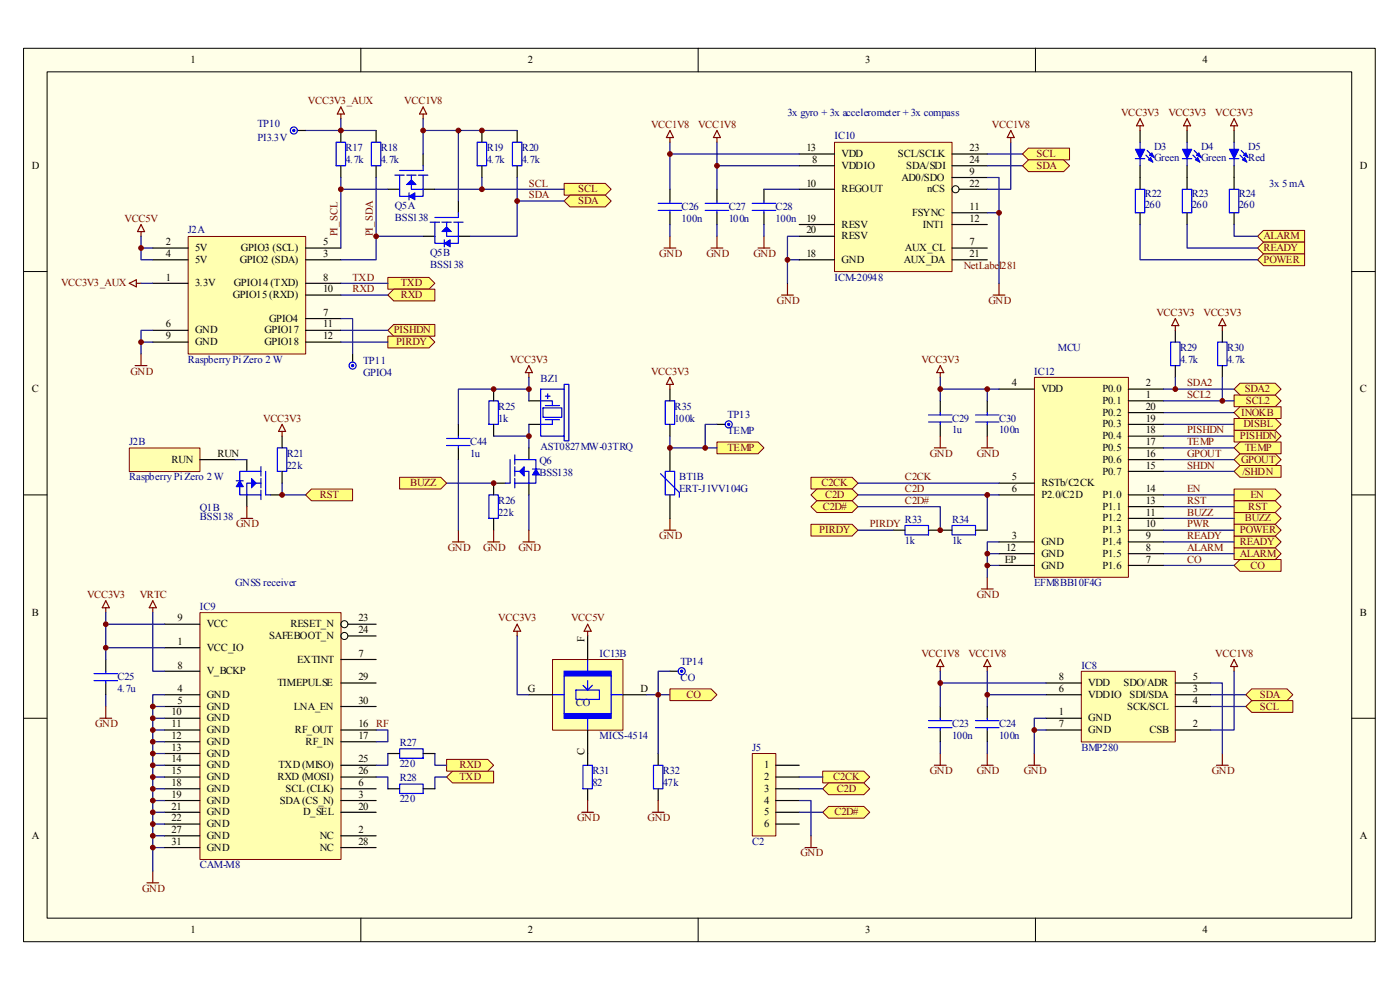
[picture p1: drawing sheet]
<svg xmlns="http://www.w3.org/2000/svg" width="297mm" height="210mm" viewBox="0 0 297 210" stroke-linecap="round" stroke-linejoin="round" font-family="sans-serif">
<path d="M5 10.2h286.8v189.6h-286.8z" fill="#ffffe8"/>
<g fill="none" stroke="#000" stroke-width=".21">
<path d="M5 10.2h286.8v189.6h-286.8zM10 15.2h276.8v179.6h-276.8zM76.5 10.2v5M148.1 10.2v5M219.7 10.2v5M5 57.6h5M286.7 57.6h5M5 105h5M286.7 105h5M5 152.4h5M286.7 152.4h5M76.5 194.8v4.9"/>
<path d="M148.1 194.8v4.9M219.7 194.8v4.9"/>
</g>
<g fill="#ffff80" stroke="#800000" stroke-width=".21">
<path d="M261.8 103.7h8.7l1.3 1.3-1.3 1.2h-8.7z" fill-rule="evenodd"/>
<path d="M261.8 100l1.3-1.2h8.7v2.4h-8.7z" fill-rule="evenodd"/>
<path d="M119.7 38.9h8.7l1.3 1.3-1.3 1.2h-8.7z" fill-rule="evenodd"/>
<path d="M119.7 42.6l1.2-1.2h7.5l1.3 1.2-1.3 1.3h-7.5z" fill-rule="evenodd"/>
<path d="M261.8 97.5l1.3-1.2h7.4l1.3 1.2-1.3 1.3h-7.4z" fill-rule="evenodd"/>
</g>
<path d="M40 50.2h24.9v24.9h-24.9z" fill="#ffffb0"/>
<path d="M39.9 50.2h25v24.9h-25z" fill="none" stroke="#800000" stroke-width=".21"/>
<path d="M32.4 52.6h7.5M32.4 55.1h7.5M64.8 52.6h7.5M64.8 55.1h7.5M32.4 60.1h7.5M32.4 70.1h7.5M32.4 72.6h7.5M64.8 60.1h7.5M64.8 70.1h7.5M64.8 72.6h7.5M64.8 62.6h7.5M64.8 67.6h7.5" fill="none" stroke="#000" stroke-width=".25"/>
<path d="M27.5 95.1h14.9v4.9h-14.9z" fill="#ffffb0"/>
<path d="M27.4 95h15v5h-15z" fill="none" stroke="#800000" stroke-width=".21"/>
<g fill="none" stroke="#000" stroke-width=".25">
<path d="M72.3 27.7v2.5M72.3 35.2v2.5M79.8 27.7v2.5M79.8 35.2v2.5M89.8 32.7v2.5M102.2 27.7v2.5M102.2 35.2v2.5M109.7 27.7v2.5M109.7 35.2v2.5M82.3 40.2h2.5M89.8 40.2h2.5M89.8 50.1h2.5"/>
<path d="M97.2 42.6v2.5M97.2 50.1h2.5M42.4 97.5h7.5M52.4 97.5v2.5M59.8 92.5v2.5M59.8 100v2.5M52.4 105v2.5M57.3 105h2.5"/>
</g>
<path d="M72.3 22.7l.8 1.5h-1.5zM72.3 24.2v1M89.8 22.7l.7 1.5h-1.5zM89.8 24.2v1M29.9 49.1v1M29.9 47.6l.8 1.5h-1.5zM27.4 60.1l1.5-.7v1.4zM28.7 77.6h2.5M28.9 60.1h1M29.9 75.1v2.5M51.1 110h2.5M52.4 107.5v2.5" fill="none" stroke="#800000" stroke-width=".25"/>
<g fill="none" stroke="#000080" stroke-width=".25">
<path d="M72.3 25.2v2.5h7.5M72.3 37.7v14.9M79.8 37.7v17.4h-7.5M89.8 25.2v7.5M89.8 27.7h19.9M97.2 27.7v14.9M102.2 37.7v2.5M109.7 37.7v4.9M29.9 50.1v5h2.5M29.9 52.6h2.5M72.3 40.2h10M79.8 50.1h10"/>
<path d="M92.3 40.2h27.4M119.7 42.6h-10v7.5h-10M29.9 72.6h2.5M29.9 60.1h2.5M32.4 70.1h-2.5v5M49.9 97.5h2.5"/>
</g>
<g fill="none" stroke="#00f" stroke-width=".25">
<path d="M71.3 30.2h2v5h-2zM78.8 30.2h2v5h-2zM83.8 37.2h2M84.8 37.2v4.4h5v-1.4M86.3 37.2h2M87.3 37.2v3h2.5M88.8 37.2h2M89.8 35.2v1h-5M89.8 37.2v3M101.2 30.2h2v5h-2zM108.7 30.2h2v5h-2zM86.8 40.9v1.5"/>
<path d="M91.3 47.1h2M92.3 47.1v4.5h4.9v-1.5M93.8 47.1h1.9M94.3 50.9v1.5M94.7 47.1v3h2.5M96.2 47.1h2M97.2 45.1v1h-4.9M97.2 47.1v3M55.4 100h-4.5v5h1.5M55.4 99v2M56.4 100v5h.9M58.8 95h2v5h-2z"/>
<path d="M50.1 102h1.5M52.4 105h3M55.4 102.5h-3v2.5M55.4 101.5v2M55.4 104v2"/>
</g>
<g fill="#00f" stroke="#00f" stroke-width=".21">
<path d="M86.3 39.2l1-1 1 1z"/>
<path d="M86.8 41.6l1.2-.7v1.5z"/>
<path d="M93.8 49.1l.9-1 1 1z"/>
<path d="M94.3 51.6l1.2-.7v1.5z"/>
<path d="M53.4 101.5l1 1-1 1z"/>
<path d="M50.9 102l.7 1.2h-1.5z"/>
</g>
<path d="M229.4 142.5h19.9v14.9h-19.9z" fill="#ffffb0"/>
<path d="M229.4 142.4h19.9v15h-19.9z" fill="none" stroke="#800000" stroke-width=".21"/>
<path d="M199.5 149.9v2.5M199.5 154.9v2.5M209.4 149.9v2.5M209.4 154.9v2.5M221.9 152.4h7.5M221.9 154.9h7.5M221.9 147.4h7.5M221.9 144.9h7.5M249.3 154.9h7.5M249.3 147.4h7.5M249.3 149.9h7.5M249.3 144.9h7.5" fill="none" stroke="#000" stroke-width=".25"/>
<path d="M197 152.9h5M197 154.4h5M199.5 152.4v.5M199.5 154.4v.5M207 152.9h4.9M207 154.4h4.9M209.4 152.4v.5M209.4 154.4v.5" fill="none" stroke="#00f" stroke-width=".25"/>
<g fill="none" stroke="#800000" stroke-width=".25">
<path d="M199.5 139.9l.7 1.5h-1.5zM209.4 139.9l.8 1.5h-1.5zM261.8 139.9l.8 1.5h-1.5zM199.5 141.4v1M199.5 159.9v2.4M209.4 141.4v1M209.4 159.9v2.4M219.4 159.9v2.4M259.3 159.9v2.4M261.8 141.4v1M198.2 162.3h2.5M208.2 162.3h2.5"/>
<path d="M218.2 162.3h2.5M258.1 162.3h2.5"/>
</g>
<path d="M199.5 142.4v7.5M199.5 157.4v2.5M199.5 144.9h22.4M209.4 142.4v7.5M209.4 157.4v2.5M209.4 147.4h12.5M219.4 154.9h2.5M221.9 152.4h-2.5v7.5M256.8 144.9h2.5v15M256.8 147.4h7.5M256.8 149.9h7.5M261.8 142.4v12.5h-5" fill="none" stroke="#000080" stroke-width=".25"/>
<g fill="#ffff80" stroke="#800000" stroke-width=".21">
<path d="M265.6 148.6h8.7v2.5h-8.7l-1.3-1.2z" fill-rule="evenodd"/>
<path d="M265.6 146.1h7.4l1.3 1.3-1.3 1.2h-7.4l-1.3-1.2z" fill-rule="evenodd"/>
</g>
<g fill="none" stroke="#000" stroke-width=".25">
<path d="M241.9 27.7v2.5M241.9 35.2v5M251.8 27.7v2.5M251.8 35.2v5M261.8 27.7v2.5M261.8 35.2v5M241.9 45.1v2.5M251.8 45.1v2.5M261.8 45.1v2.5M104.7 82.5v2.5M104.7 90v2.5M112.2 85h2.5"/>
<path d="M112.2 90h2.5M104.7 102.5v2.5M104.7 110v2.5"/>
</g>
<g fill="none" stroke="#00f" stroke-width=".25">
<path d="M240.9 33.7h2M241.9 30.2v1.5M241.9 33.7v1.5M243.1 32.9l.8 .8M243.4 31.9l.7 .8M250.8 33.7h2M251.8 30.2v1.5M251.8 33.7v1.5M253.1 32.9l.7 .8M253.3 31.9l.8 .8M260.8 33.7h2M261.8 30.2v1.5"/>
<path d="M261.8 33.7v1.5M263.1 32.9l.7 .8M263.3 31.9l.8 .8M240.9 40.2h2v4.9h-2zM250.8 40.2h2v4.9h-2zM260.8 40.2h2v4.9h-2zM103.7 85h2v5h-2zM114.7 82.5h5v10h-5zM114.7 85h2.5v1M115.2 86.5h4v2h-4zM115.7 86h3M115.7 89h3"/>
<path d="M115.7 84h1M116.2 83.5v1M117.2 89v1h-2.5M119.7 82.5v-1h1v12h-1v-1M103.7 105h2v5h-2z"/>
</g>
<g fill="#00f" stroke="#00f" stroke-width=".21">
<path d="M240.9 31.7h2l-1 2z"/>
<path d="M244.1 33.4l.5 1-1-.5z"/>
<path d="M243.9 32.9l.5-.5 .5 1z"/>
<path d="M250.8 31.7h2l-1 2z"/>
<path d="M253.6 33.9l.5-.5 .5 1z"/>
<path d="M254.3 32.4l.5 1-1-.5z"/>
<path d="M260.8 31.7h2l-1 2z"/>
<path d="M263.6 33.9l.5-.5 .5 1z"/>
<path d="M263.8 32.9l.5-.5 .5 1z"/>
</g>
<path d="M241.9 25.2l.7 1.5h-1.5zM241.9 26.7v1M251.8 25.2l.8 1.5h-1.5zM251.8 26.7v1M261.8 25.2l.8 1.5h-1.5zM261.8 26.7v1M112.2 77.6l.8 1.5h-1.5zM112.2 79.1v.9M103.5 115h2.5M104.7 112.5v2.5" fill="none" stroke="#800000" stroke-width=".25"/>
<path d="M104.7 82.5h7.5M112.2 90v2.5h-7.5M112.2 80v5" fill="none" stroke="#000080" stroke-width=".25"/>
<path d="M42.5 130h29.8v52.3h-29.8z" fill="#ffffb0"/>
<path d="M42.4 130h29.9v52.3h-29.9z" fill="none" stroke="#800000" stroke-width=".21"/>
<g fill="none" stroke="#000" stroke-width=".25">
<path d="M22.4 139.9v2.5M34.9 137.4h7.5M34.9 132.4h7.5M72.3 139.9h7.5M73.8 132.4h6M73.8 134.9h6M22.4 144.9v2.5M34.9 147.4h7.5M34.9 149.9h7.5M34.9 142.4h7.5M34.9 152.4h7.5M34.9 154.9h7.5"/>
<path d="M34.9 157.4h7.5M34.9 159.9h7.5M72.3 149.9h7.5M72.3 154.9h7.5M72.3 157.4h7.5M72.3 144.9h7.5M82.3 159.9h2.5M89.8 159.9h2.5M34.9 177.3h7.5M34.9 169.8h7.5M34.9 167.3h7.5M34.9 162.3h7.5"/>
<path d="M34.9 164.8h7.5M34.9 172.3h7.5M34.9 174.8h7.5M34.9 179.8h7.5M72.3 177.3h7.5M72.3 169.8h7.5M72.3 167.3h7.5M72.3 162.3h7.5M72.3 164.8h7.5M72.3 172.3h7.5M72.3 179.8h7.5M82.3 167.3h2.5"/>
<path d="M89.8 167.3h2.5"/>
</g>
<g fill="none" stroke="#000" stroke-width=".21">
<circle cx="73.1" cy="132.4" r=".75"/>
<circle cx="73.1" cy="134.9" r=".75"/>
</g>
<path d="M22.4 127.4l.8 1.5h-1.5zM22.4 128.9v1M32.4 128.9v1M32.4 127.4l.8 1.5h-1.5zM21.2 152.4h2.5M22.4 149.9v2.5M31.2 187.3h2.5M32.4 184.8v2.5" fill="none" stroke="#800000" stroke-width=".25"/>
<g fill="none" stroke="#000080" stroke-width=".25">
<path d="M22.4 129.9v10M22.4 132.4h12.5M22.4 137.4h12.5M32.4 129.9v12.5h2.5M22.4 147.4v2.5M32.4 149.9h2.5M32.4 152.4h2.5M32.4 154.9h2.5M32.4 157.4h2.5M32.4 159.9h2.5M34.9 147.4h-2.5v37.4M79.8 154.9h2.5v2.5h-2.5"/>
<path d="M32.4 162.3h2.5M32.4 164.8h2.5M32.4 167.3h2.5M32.4 169.8h2.5M32.4 172.3h2.5M32.4 174.8h2.5M32.4 177.3h2.5M32.4 179.8h2.5"/>
</g>
<path d="M19.9 142.9h5M19.9 144.4h5M22.4 142.4v.5M22.4 144.4v.5M84.8 158.9h5v1.9h-5zM84.8 166.3h5v2h-5z" fill="none" stroke="#00f" stroke-width=".25"/>
<g fill="#ffff80" stroke="#800000" stroke-width=".21">
<path d="M82.3 58.9h8.7l1.3 1.2-1.3 1.2h-8.7z" fill-rule="evenodd"/>
<path d="M82.3 62.6l1.2-1.3h8.8v2.5h-8.8z" fill-rule="evenodd"/>
</g>
<path d="M72.3 60.1h10M72.3 62.6h10" fill="none" stroke="#000080" stroke-width=".25"/>
<g fill="#ffff80" stroke="#800000" stroke-width=".21">
<path d="M96 163.6h8.7v2.5h-8.7l-1.3-1.3z" fill-rule="evenodd"/>
<path d="M94.7 161.1h8.8l1.2 1.2-1.2 1.3h-8.8z" fill-rule="evenodd"/>
</g>
<path d="M82.3 159.9v2.4h-2.5M92.3 159.9v2.4h2.4M79.8 164.8h2.5v2.5M94.7 164.8h-2.4v2.5" fill="none" stroke="#000080" stroke-width=".25"/>
<g fill="#ffff80" stroke="#800000" stroke-width=".21">
<path d="M261.8 83.8h8.7l1.3 1.2-1.3 1.3h-8.7z" fill-rule="evenodd"/>
<path d="M263.1 81.3h7.4l1.3 1.2-1.3 1.3h-7.4l-1.3-1.3z" fill-rule="evenodd"/>
</g>
<path d="M177.1 30.2h24.9v27.4h-24.9z" fill="#ffffb0"/>
<path d="M177 30.2h25v27.4h-25z" fill="none" stroke="#800000" stroke-width=".21"/>
<g fill="none" stroke="#000" stroke-width=".25">
<path d="M169.6 35.2h7.4M169.6 32.7h7.4M202 35.2h7.4M202 37.7h7.4M202 32.7h7.4M142.1 40.2v2.4M142.1 45.1v2.5M152.1 40.2v2.4M152.1 45.1v2.5M162.1 40.2v2.4M162.1 45.1v2.5M169.6 40.2h7.4"/>
<path d="M169.6 47.6h7.4M169.6 55.1h7.4M169.6 50.1h7.4M202 52.6h7.4M202 45.1h7.4M202 47.6h7.4M202 55.1h7.4M203.5 40.2h5.9"/>
</g>
<circle cx="202.7" cy="40.1" r=".75" fill="none" stroke="#000" stroke-width=".21"/>
<path d="M139.6 43.1h5M139.6 44.6h5M142.1 42.6v.5M142.1 44.6v.5M149.6 43.1h5M149.6 44.6h5M152.1 42.6v.5M152.1 44.6v.5M159.6 43.1h5M159.6 44.6h5M162.1 42.6v.5M162.1 44.6v.5" fill="none" stroke="#00f" stroke-width=".25"/>
<g fill="none" stroke="#800000" stroke-width=".25">
<path d="M142.1 29.2v1M142.1 27.7l.8 1.5h-1.5zM152.1 29.2v1M152.1 27.7l.7 1.5h-1.4zM214.4 27.7l.8 1.5h-1.5zM214.4 29.2v1M140.9 52.6h2.5M142.1 50.1v2.5M150.9 52.6h2.4M152.1 50.1v2.5M160.8 52.6h2.5M162.1 50.1v2.5"/>
<path d="M165.8 62.6h2.5M167.1 60.1v2.5M210.7 62.6h2.5M211.9 60.1v2.5"/>
</g>
<g fill="none" stroke="#000080" stroke-width=".25">
<path d="M142.1 30.2v10M142.1 32.7h27.5M152.1 30.2v10M152.1 35.2h17.5M209.4 37.7h2.5v22.4M209.4 32.7h7.5M209.4 35.2h7.5M214.4 30.2v10h-5M142.1 47.6v2.5M152.1 47.6v2.5M162.1 40.2h7.5M162.1 47.6v2.5"/>
<path d="M167.1 55.1h2.5M169.6 50.1h-2.5v10M209.4 45.1h2.5"/>
</g>
<g fill="#ffff80" stroke="#800000" stroke-width=".21">
<path d="M218.2 31.4h8.7v2.5h-8.7l-1.3-1.2z" fill-rule="evenodd"/>
<path d="M218.2 33.9h7.5l1.2 1.3-1.2 1.2h-7.5l-1.3-1.2z" fill-rule="evenodd"/>
</g>
<path d="M112.2 95v2.5M104.7 102.5h2.5M112.2 102.5v2.5" fill="none" stroke="#000" stroke-width=".25"/>
<path d="M108.2 97.5v5h-1M109.2 100h3v2.5M109.2 97.5h4.5v5h-1.5M109.2 96.5v2M109.2 99v2M113 99.5h1.4M109.2 101.5v2M109.2 102.5h3" fill="none" stroke="#00f" stroke-width=".25"/>
<g fill="#00f" stroke="#00f" stroke-width=".21">
<path d="M111.2 99v2l-1-1z"/>
<path d="M113.7 99.5l.7 1.2h-1.4z"/>
</g>
<path d="M112.2 92.5v2.5M94.7 102.5h10M112.2 105v7.5" fill="none" stroke="#000080" stroke-width=".25"/>
<path d="M111 115h2.5M112.2 112.5v2.5" fill="none" stroke="#800000" stroke-width=".25"/>
<path d="M84.8 101.2h8.7l1.2 1.3-1.2 1.2h-8.7z" fill-rule="evenodd" fill="#ffff80" stroke="#800000" stroke-width=".21"/>
<path d="M219.5 80.1h19.9v42.4h-19.9z" fill="#ffffb0"/>
<path d="M219.5 80.1h19.9v42.4h-19.9z" fill="none" stroke="#800000" stroke-width=".21"/>
<g fill="none" stroke="#000" stroke-width=".25">
<path d="M249.3 70.1v2.5M249.3 77.6v2.4M259.3 70.1v2.5M259.3 77.6v2.4M199.5 85v2.5M199.5 90v2.5M209.4 85v2.5M209.4 90v2.5M211.9 82.5h7.5M239.4 85h7.5M239.4 82.5h7.5M239.4 100h7.5"/>
<path d="M239.4 97.5h7.5M239.4 95h7.5M239.4 92.5h7.5M239.4 90h7.5M239.4 87.5h7.5M211.9 105h7.5M211.9 119.9h7.5M211.9 117.5h7.5M211.9 115h7.5M211.9 102.5h7.5M239.4 105h7.5M239.4 119.9h7.5"/>
<path d="M239.4 117.5h7.5M239.4 115h7.5M239.4 112.5h7.5M239.4 110h7.5M239.4 107.5h7.5"/>
</g>
<path d="M199.5 77.6l.7 1.5h-1.5zM199.5 79.1v.9M249.3 67.6l.8 1.5h-1.5zM249.3 69.1v1M259.3 67.6l.8 1.5h-1.5zM259.3 69.1v1M198.2 95h2.5M199.5 92.5v2.5M208.2 95h2.5M209.4 92.5v2.5M208.2 124.9h2.5M209.4 122.4v2.5" fill="none" stroke="#800000" stroke-width=".25"/>
<path d="M248.3 72.6h2v5h-2zM258.3 72.6h2v5h-2zM197 88h5M197 89.5h5M199.5 87.5v.5M199.5 89.5v.5M207 88h4.9M207 89.5h4.9M209.4 87.5v.5M209.4 89.5v.5" fill="none" stroke="#00f" stroke-width=".25"/>
<path d="M199.5 82.5h12.4M199.5 80v5M209.4 82.5v2.5M246.9 82.5h14.9M246.9 85h14.9M249.3 80v2.5M259.3 80v5M209.4 117.5h2.5M209.4 119.9h2.5M211.9 115h-2.5v7.4" fill="none" stroke="#000080" stroke-width=".25"/>
<path d="M117.3 140h14.9v14.9h-14.9z" fill="#ffffb0"/>
<path d="M117.2 139.9h15v15h-15z" fill="none" stroke="#800000" stroke-width=".21"/>
<path d="M124.7 139.9v2.5M117.2 147.4h2.5M119.7 143.4v8M122.2 146.4h5v2h-5zM123.7 145.4l1 1 1-1M124.7 144.4v2M124.7 152.4v2.5M129.7 143.4v8M129.7 147.4h2.5M123.7 162.3h2v5h-2zM138.6 162.3h2v5h-2z" fill="none" stroke="#00f" stroke-width=".25"/>
<g fill="#00f" stroke="#00f" stroke-width=".25">
<path d="M119.7 142.4h10v1h-10z" fill-rule="evenodd"/>
<path d="M119.7 151.4h10v1h-10z" fill-rule="evenodd"/>
</g>
<path d="M124.7 134.9v5M112.2 147.4h5M124.7 154.9v7.4M132.2 147.4h4.9M139.6 159.9v2.4M124.7 167.3v2.5M139.6 167.3v2.5" fill="none" stroke="#000" stroke-width=".25"/>
<path d="M109.7 132.4l.8 1.5h-1.5zM109.7 133.9v1M124.7 132.4l.7 1.5h-1.5zM124.7 133.9v1M123.4 172.3h2.5M124.7 169.8v2.5M138.4 172.3h2.5M139.6 169.8v2.5" fill="none" stroke="#800000" stroke-width=".25"/>
<path d="M109.7 134.9v12.5h2.5M137.1 147.4h5M139.6 147.4v12.5" fill="none" stroke="#000080" stroke-width=".25"/>
<g fill="#ffff80" stroke="#800000" stroke-width=".21">
<path d="M142.1 146.1h8.8l1.2 1.3-1.2 1.2h-8.8z" fill-rule="evenodd"/>
<path d="M172 101.2h8.8l1.2 1.3-1.2 1.2h-8.8z" fill-rule="evenodd"/>
<path d="M173.3 103.7h7.5l1.2 1.3-1.2 1.2h-7.5l-1.3-1.2z" fill-rule="evenodd"/>
</g>
<path d="M182 102.5h29.9" fill="none" stroke="#000080" stroke-width=".25"/>
<path d="M159.6 159.9h5v17.4h-5z" fill="#ffffb0"/>
<path d="M159.6 159.9h5v17.4h-5z" fill="none" stroke="#800000" stroke-width=".21"/>
<path d="M164.6 162.3h5M164.6 164.8h5M164.6 167.3h5M164.6 169.8h5M164.6 172.3h5M164.6 174.8h5" fill="none" stroke="#000" stroke-width=".25"/>
<path d="M170.8 179.8h2.5M172 177.3v2.5" fill="none" stroke="#800000" stroke-width=".25"/>
<path d="M169.6 169.8h2.4v7.5" fill="none" stroke="#000080" stroke-width=".25"/>
<g fill="#ffff80" stroke="#800000" stroke-width=".21">
<path d="M174.5 163.6h8.8l1.2 1.2-1.2 1.3h-8.8z" fill-rule="evenodd"/>
<path d="M174.5 167.3l1.3-1.2h7.5l1.2 1.2-1.2 1.3h-7.5z" fill-rule="evenodd"/>
<path d="M261.8 119.9l1.3-1.2h8.7v2.5h-8.7z" fill-rule="evenodd"/>
<path d="M261.8 108.7h8.7l1.3 1.3-1.3 1.2h-8.7z" fill-rule="evenodd"/>
</g>
<path d="M246.9 87.5h14.9M246.9 90h14.9M246.9 92.5h14.9M246.9 95h14.9M246.9 97.5h14.9" fill="none" stroke="#000080" stroke-width=".25"/>
<path d="M64.8 105l1.3-1.3h8.7v2.5h-8.7z" fill-rule="evenodd" fill="#ffff80" stroke="#800000" stroke-width=".21"/>
<path d="M59.8 102.5v2.5h5" fill="none" stroke="#000080" stroke-width=".25"/>
<path d="M59.8 90l.8 1.5h-1.5zM59.8 91.5v1" fill="none" stroke="#800000" stroke-width=".25"/>
<path d="M261.8 106.2h8.7l1.3 1.3-1.3 1.2h-8.7z" fill-rule="evenodd" fill="#ffff80" stroke="#800000" stroke-width=".21"/>
<path d="M246.9 100h14.9" fill="none" stroke="#000080" stroke-width=".25"/>
<g fill="#800000" stroke="#800000" stroke-width=".21">
<circle cx="199.5" cy="82.5" r=".5"/>
<circle cx="209.4" cy="82.5" r=".5"/>
<circle cx="209.4" cy="117.5" r=".5"/>
<circle cx="209.4" cy="119.9" r=".5"/>
<circle cx="249.3" cy="82.5" r=".5"/>
<circle cx="259.3" cy="85" r=".5"/>
<circle cx="29.9" cy="72.6" r=".5"/>
<circle cx="29.9" cy="52.6" r=".5"/>
<circle cx="89.8" cy="27.7" r=".5"/>
<circle cx="109.7" cy="42.6" r=".5"/>
<circle cx="97.2" cy="27.7" r=".5"/>
<circle cx="72.3" cy="40.1" r=".5"/>
<circle cx="79.8" cy="50.1" r=".5"/>
<circle cx="102.2" cy="40.1" r=".5"/>
</g>
<g fill="#ffff80" stroke="#800000" stroke-width=".21">
<path d="M266.8 50.1l1.2-1.2h8.8v2.5h-8.8z" fill-rule="evenodd"/>
<path d="M266.8 52.6l1.2-1.2h8.8v2.5h-8.8z" fill-rule="evenodd"/>
<path d="M266.8 55.1l1.2-1.2h8.8v2.5h-8.8z" fill-rule="evenodd"/>
</g>
<path d="M241.9 47.6v7.5h24.9M251.8 47.6v5h15M261.8 47.6v2.5h5" fill="none" stroke="#000080" stroke-width=".25"/>
<g fill="#ffff80" stroke="#800000" stroke-width=".21">
<path d="M261.8 116.2h8.7l1.3 1.3-1.3 1.2h-8.7z" fill-rule="evenodd"/>
<path d="M261.8 113.7h8.7l1.3 1.3-1.3 1.2h-8.7z" fill-rule="evenodd"/>
<path d="M261.8 111.2h8.7l1.3 1.3-1.3 1.2h-8.7z" fill-rule="evenodd"/>
</g>
<path d="M246.9 115h14.9M246.9 117.5h14.9M246.9 119.9h14.9" fill="none" stroke="#000080" stroke-width=".25"/>
<g fill="#ffff80" stroke="#800000" stroke-width=".21">
<path d="M82.3 70.1l1.2-1.3h8.8v2.5h-8.8z" fill-rule="evenodd"/>
<path d="M82.3 71.3h8.7l1.3 1.3-1.3 1.2h-8.7z" fill-rule="evenodd"/>
</g>
<path d="M72.3 70.1h10M72.3 72.6h10" fill="none" stroke="#000080" stroke-width=".25"/>
<g fill="#ffff80" stroke="#800000" stroke-width=".21">
<path d="M261.8 91.3h8.7l1.3 1.2-1.3 1.3h-8.7z" fill-rule="evenodd"/>
<path d="M172 111.2h8.8l1.2 1.3-1.2 1.2h-8.8z" fill-rule="evenodd"/>
</g>
<path d="M211.9 105h-2.5v7.5M246.9 105h14.9M246.9 107.5h14.9" fill="none" stroke="#000080" stroke-width=".25"/>
<g fill="#800000" stroke="#800000" stroke-width=".21">
<circle cx="32.4" cy="172.3" r=".5"/>
<circle cx="32.4" cy="149.9" r=".5"/>
<circle cx="32.4" cy="152.4" r=".5"/>
<circle cx="32.4" cy="154.9" r=".5"/>
<circle cx="32.4" cy="157.4" r=".5"/>
<circle cx="32.4" cy="159.8" r=".5"/>
<circle cx="32.4" cy="162.3" r=".5"/>
<circle cx="32.4" cy="164.8" r=".5"/>
<circle cx="32.4" cy="167.3" r=".5"/>
<circle cx="32.4" cy="169.8" r=".5"/>
<circle cx="32.4" cy="174.8" r=".5"/>
<circle cx="32.4" cy="177.3" r=".5"/>
<circle cx="32.4" cy="179.8" r=".5"/>
<circle cx="22.4" cy="132.4" r=".5"/>
<circle cx="22.4" cy="137.4" r=".5"/>
<circle cx="59.8" cy="105" r=".5"/>
</g>
<path d="M192 111.5h5v2h-5zM202 111.5h5v2h-5z" fill="none" stroke="#00f" stroke-width=".25"/>
<path d="M189.5 112.5h2.5M197 112.5h5M207 112.5h2.4" fill="none" stroke="#000" stroke-width=".25"/>
<path d="M140.9 112.5h2.5M142.1 110v2.5" fill="none" stroke="#800000" stroke-width=".25"/>
<path d="M152.1 93.8h8.7l1.3 1.2-1.3 1.3h-8.7z" fill-rule="evenodd" fill="#ffff80" stroke="#800000" stroke-width=".21"/>
<path d="M141.1 100h2v5h-2zM141.1 85h2v5h-2zM140.1 100.5l4 4v1" fill="none" stroke="#00f" stroke-width=".25"/>
<path d="M142.1 82.5v2.5M142.1 90v2.5M142.1 95v5M142.1 105v5" fill="none" stroke="#000" stroke-width=".25"/>
<path d="M142.1 80l.8 1.5h-1.5zM142.1 81.5v1" fill="none" stroke="#800000" stroke-width=".25"/>
<path d="M142.1 92.5v2.5h10" fill="none" stroke="#000080" stroke-width=".25"/>
<g fill="#ffff80" stroke="#800000" stroke-width=".21">
<path d="M261.8 95l1.3-1.2h8.7v2.5h-8.7z" fill-rule="evenodd"/>
<path d="M263.1 86.3h8.7v2.5h-8.7l-1.3-1.3z" fill-rule="evenodd"/>
<path d="M261.8 88.8h8.7l1.3 1.2-1.3 1.3h-8.7z" fill-rule="evenodd"/>
</g>
<path d="M64.8 27.7h7.5M72.3 67.6h2.5v7.5M152.1 90h-2.5v5M182 112.5h7.5M246.9 110h14.9M246.9 112.5h14.9M142.1 142.4h-2.5v5" fill="none" stroke="#000080" stroke-width=".25"/>
<g fill="#800000" stroke="#800000" stroke-width=".21">
<circle cx="199.5" cy="144.9" r=".5"/>
<circle cx="209.4" cy="147.4" r=".5"/>
<circle cx="219.4" cy="154.9" r=".5"/>
<circle cx="167.1" cy="55.1" r=".5"/>
<circle cx="211.9" cy="45.1" r=".5"/>
<circle cx="142.1" cy="32.7" r=".5"/>
<circle cx="152.1" cy="35.2" r=".5"/>
<circle cx="139.6" cy="147.4" r=".5"/>
<circle cx="72.3" cy="27.7" r=".5"/>
<circle cx="102.2" cy="27.7" r=".5"/>
<circle cx="104.7" cy="102.5" r=".5"/>
<circle cx="112.2" cy="82.5" r=".5"/>
<circle cx="112.2" cy="92.5" r=".5"/>
<circle cx="142.1" cy="95" r=".5"/>
<circle cx="149.6" cy="95" r=".5"/>
</g>
<path d="M63.1 27.7h1.7M74.8 75.1v1.7M152.1 90h1.7M142.1 142.4h1.8" fill="none" stroke="#000" stroke-width=".25"/>
<g fill="#00f" stroke="#00f" stroke-width=".21">
<circle cx="62.3" cy="27.7" r=".25"/>
<circle cx="74.8" cy="77.6" r=".25"/>
<circle cx="154.6" cy="90" r=".25"/>
<circle cx="144.6" cy="142.4" r=".25"/>
</g>
<g fill="none" stroke="#00f" stroke-width=".25">
<circle cx="62.3" cy="27.7" r=".75"/>
<circle cx="74.8" cy="77.6" r=".75"/>
<circle cx="154.6" cy="90" r=".75"/>
<circle cx="144.6" cy="142.4" r=".75"/>
</g>
<path d="M173.3 106.2h7.5l1.2 1.3-1.2 1.2h-7.5l-1.3-1.2z" fill-rule="evenodd" fill="#ffff80" stroke="#800000" stroke-width=".21"/>
<path d="M182 107.5h17.5v5M182 105h27.4" fill="none" stroke="#000080" stroke-width=".25"/>
<g fill="#800000" stroke="#800000" stroke-width=".21">
<circle cx="209.4" cy="105" r=".5"/>
<circle cx="199.5" cy="112.5" r=".5"/>
</g>
<path d="M174.5 172.3l1.3-1.2h7.5l1.2 1.2-1.2 1.3h-7.5z" fill-rule="evenodd" fill="#ffff80" stroke="#800000" stroke-width=".21"/>
<path d="M97.2 97.5v15M104.7 82.5h-7.5v7.5M169.6 164.8h4.9M169.6 167.3h4.9M169.6 172.3h4.9" fill="none" stroke="#000080" stroke-width=".25"/>
<path d="M97.2 90v2.5M97.2 95v2.5" fill="none" stroke="#000" stroke-width=".25"/>
<path d="M94.7 93h5M94.7 94.5h5M97.2 92.5v.5M97.2 94.5v.5" fill="none" stroke="#00f" stroke-width=".25"/>
<path d="M96 115h2.5M97.2 112.5v2.5" fill="none" stroke="#800000" stroke-width=".25"/>
<circle cx="104.7" cy="82.5" r=".5" fill="#800000" stroke="#800000" stroke-width=".21"/>
<g font-size="2.3">
<text x="40.4" y="13.4">1</text>
<text x="112" y="13.4">2</text>
<text x="183.5" y="13.4">3</text>
<text x="255.1" y="13.4">4</text>
<text x="6.7" y="35.8">D</text>
<text x="171.1" y="32.1">13</text>
<text x="172.3" y="34.6">8</text>
<text x="178.5" y="35.8">VDDIO</text>
<text x="178.5" y="33.3">VDD</text>
<text x="190.5" y="33.3">SCL/SCLK</text>
<text x="192.2" y="35.8">SDA/SDI</text>
<text x="205.7" y="32.1">23</text>
<text x="205.7" y="34.6">24</text>
<text x="288.5" y="35.8">D</text>
<text x="171.1" y="39.6">10</text>
<text x="178.5" y="40.8">REGOUT</text>
<text x="191.3" y="38.3">AD0/SDO</text>
<text x="196.7" y="40.8">nCS</text>
<text x="205.7" y="37.1">9</text>
<text x="205.7" y="39.6">22</text>
<text x="171.1" y="47">19</text>
<text x="193.5" y="45.8">FSYNC</text>
<text x="205.7" y="44.5">11</text>
<text x="205.7" y="47">12</text>
<text x="35.2" y="52">2</text>
<text x="41.4" y="53.3">5V</text>
<text x="51.1" y="53.3">GPIO3 (SCL)</text>
<text x="68.6" y="52">5</text>
<text x="171.1" y="49.5">20</text>
<text x="178.5" y="48.3">RESV</text>
<text x="178.5" y="50.8">RESV</text>
<text x="192" y="53.3">AUX_CL</text>
<text x="195.8" y="48.3">INT1</text>
<text x="205.7" y="52">7</text>
<text x="35.2" y="59.5">1</text>
<text x="35.2" y="54.5">4</text>
<text x="41.4" y="55.8">5V</text>
<text x="50.9" y="55.8">GPIO2 (SDA)</text>
<text x="68.6" y="54.5">3</text>
<text x="68.6" y="59.5">8</text>
<text x="171.1" y="54.5">18</text>
<text x="178.5" y="55.8">GND</text>
<text x="191.7" y="55.8">AUX_DA</text>
<text x="205.7" y="54.5">21</text>
<text x="41.4" y="60.7">3.3V</text>
<text x="49.4" y="63.2">GPIO15 (RXD)</text>
<text x="49.6" y="60.7">GPIO14 (TXD)</text>
<text x="68.6" y="62">10</text>
<text x="35.2" y="69.5">6</text>
<text x="35.2" y="72">9</text>
<text x="41.4" y="70.7">GND</text>
<text x="56.1" y="70.7">GPIO17</text>
<text x="57.1" y="68.2">GPIO4</text>
<text x="68.6" y="69.5">11</text>
<text x="68.6" y="67">7</text>
<text x="68.6" y="72">12</text>
<text x="41.4" y="73.2">GND</text>
<text x="56.1" y="73.2">GPIO18</text>
<text x="6.7" y="83.2">C</text>
<text x="214.7" y="82">4</text>
<text x="220.9" y="83.2">VDD</text>
<text x="233.9" y="83.2">P0.0</text>
<text x="243.1" y="82">2</text>
<text x="288.5" y="83.2">C</text>
<text x="233.9" y="85.7">P0.1</text>
<text x="233.9" y="88.2">P0.2</text>
<text x="243.1" y="84.5">1</text>
<text x="243.1" y="89.4">19</text>
<text x="243.1" y="87">20</text>
<text x="233.9" y="95.7">P0.5</text>
<text x="233.9" y="93.2">P0.4</text>
<text x="233.9" y="90.7">P0.3</text>
<text x="243.1" y="94.4">17</text>
<text x="243.1" y="91.9">18</text>
<text x="36.4" y="98.2">RUN</text>
<text x="46.1" y="96.9">RUN</text>
<text x="214.7" y="101.9">5</text>
<text x="233.9" y="100.7">P0.7</text>
<text x="233.9" y="98.2">P0.6</text>
<text x="243.1" y="99.4">15</text>
<text x="243.1" y="96.9">16</text>
<text x="214.7" y="104.4">6</text>
<text x="220.9" y="105.7">P2.0/C2D</text>
<text x="220.9" y="103.2">RSTb/C2CK</text>
<text x="233.9" y="105.7">P1.0</text>
<text x="243.1" y="106.9">13</text>
<text x="243.1" y="104.4">14</text>
<text x="233.9" y="113.1">P1.3</text>
<text x="233.9" y="110.6">P1.2</text>
<text x="233.9" y="108.2">P1.1</text>
<text x="243.1" y="111.9">10</text>
<text x="243.1" y="109.4">11</text>
<text x="213.2" y="119.4">EP</text>
<text x="213.4" y="116.9">12</text>
<text x="214.7" y="114.4">3</text>
<text x="220.9" y="115.6">GND</text>
<text x="220.9" y="118.1">GND</text>
<text x="233.9" y="118.1">P1.5</text>
<text x="233.9" y="115.6">P1.4</text>
<text x="243.1" y="119.4">7</text>
<text x="243.1" y="116.9">8</text>
<text x="243.1" y="114.4">9</text>
<text x="220.9" y="120.6">GND</text>
<text x="233.9" y="120.6">P1.6</text>
<text x="6.7" y="130.6">B</text>
<text x="37.6" y="131.8">9</text>
<text x="76" y="131.8">23</text>
<text x="288.5" y="130.6">B</text>
<text x="37.6" y="136.8">1</text>
<text x="43.9" y="133.1">VCC</text>
<text x="57.1" y="135.6">SAFEBOOT_N</text>
<text x="61.6" y="133.1">RESET_N</text>
<text x="76" y="134.3">24</text>
<text x="124" y="136.1" transform="rotate(-90 124 136.1)">F</text>
<text x="37.6" y="141.8">8</text>
<text x="43.9" y="138">VCC_IO</text>
<text x="43.9" y="143">V_BCKP</text>
<text x="63.1" y="140.5">EXTINT</text>
<text x="76" y="139.3">7</text>
<text x="37.6" y="146.8">4</text>
<text x="37.6" y="149.3">5</text>
<text x="43.9" y="148">GND</text>
<text x="58.8" y="145.5">TIMEPULSE</text>
<text x="76" y="144.3">29</text>
<text x="76" y="149.3">30</text>
<text x="112" y="146.8">G</text>
<text x="135.9" y="146.8">D</text>
<text x="224.7" y="146.8">6</text>
<text x="224.7" y="144.3">8</text>
<text x="230.9" y="148">VDDIO</text>
<text x="230.9" y="145.5">VDD</text>
<text x="238.4" y="145.5">SDO/ADR</text>
<text x="239.6" y="148">SDI/SDA</text>
<text x="253.1" y="146.8">3</text>
<text x="253.1" y="149.3">4</text>
<text x="253.1" y="144.3">5</text>
<text x="36.4" y="151.8">10</text>
<text x="36.4" y="154.3">11</text>
<text x="43.9" y="150.5">GND</text>
<text x="43.9" y="153">GND</text>
<text x="43.9" y="155.5">GND</text>
<text x="62.4" y="150.5">LNA_EN</text>
<text x="62.6" y="155.5">RF_OUT</text>
<text x="76" y="154.3">16</text>
<text x="224.7" y="151.8">1</text>
<text x="224.7" y="154.3">7</text>
<text x="230.9" y="153">GND</text>
<text x="230.9" y="155.5">GND</text>
<text x="239.1" y="150.5">SCK/SCL</text>
<text x="243.8" y="155.5">CSB</text>
<text x="253.1" y="154.3">2</text>
<text x="36.4" y="156.8">12</text>
<text x="36.4" y="159.3">13</text>
<text x="36.4" y="161.8">14</text>
<text x="43.9" y="158">GND</text>
<text x="43.9" y="160.5">GND</text>
<text x="64.8" y="158">RF_IN</text>
<text x="76" y="156.8">17</text>
<text x="76" y="161.8">25</text>
<text x="124" y="160.1" transform="rotate(-90 124 160.1)">C</text>
<text x="36.4" y="164.3">15</text>
<text x="36.4" y="166.7">18</text>
<text x="43.9" y="163">GND</text>
<text x="43.9" y="165.5">GND</text>
<text x="43.9" y="168">GND</text>
<text x="58.8" y="165.5">RXD (MOSI)</text>
<text x="59.1" y="163">TXD (MISO)</text>
<text x="60.6" y="168">SCL (CLK)</text>
<text x="76" y="166.7">6</text>
<text x="76" y="164.3">26</text>
<text x="162.1" y="163">1</text>
<text x="162.1" y="165.5">2</text>
<text x="162.1" y="168">3</text>
<text x="36.4" y="169.2">19</text>
<text x="36.4" y="171.7">21</text>
<text x="43.9" y="170.5">GND</text>
<text x="43.9" y="173">GND</text>
<text x="59.4" y="170.5">SDA (CS_N)</text>
<text x="64.3" y="173">D_SEL</text>
<text x="76" y="169.2">3</text>
<text x="76" y="171.7">20</text>
<text x="162.1" y="170.5">4</text>
<text x="162.1" y="173">5</text>
<text x="6.7" y="178">A</text>
<text x="36.4" y="174.2">22</text>
<text x="36.4" y="176.7">27</text>
<text x="36.4" y="179.2">31</text>
<text x="43.9" y="175.5">GND</text>
<text x="43.9" y="178">GND</text>
<text x="67.8" y="178">NC</text>
<text x="76" y="176.7">2</text>
<text x="76" y="179.2">28</text>
<text x="162.1" y="175.5">6</text>
<text x="288.5" y="178">A</text>
<text x="43.9" y="180.5">GND</text>
<text x="67.8" y="180.5">NC</text>
<text x="40.4" y="197.9">1</text>
<text x="112" y="197.9">2</text>
<text x="183.5" y="197.9">3</text>
<text x="255.1" y="197.9">4</text>
</g>
<g font-size="2.3" fill="#800000">
<text x="65.3" y="22.1">VCC3V3_AUX</text>
<text x="85.8" y="22.1">VCC1V8</text>
<text x="138.1" y="27.1">VCC1V8</text>
<text x="148.1" y="27.1">VCC1V8</text>
<text x="210.4" y="27.1">VCC1V8</text>
<text x="237.9" y="24.6">VCC3V3</text>
<text x="247.9" y="24.6">VCC3V3</text>
<text x="257.8" y="24.6">VCC3V3</text>
<text x="219.9" y="33.3">SCL</text>
<text x="219.9" y="35.8">SDA</text>
<text x="112.2" y="39.6">SCL</text>
<text x="122.7" y="40.8">SCL</text>
<text x="26.4" y="47">VCC5V</text>
<text x="112.2" y="42">SDA</text>
<text x="122.7" y="43.3">SDA</text>
<text x="71.6" y="50.1" transform="rotate(-90 71.6 50.1)">PI_SCL</text>
<text x="79.1" y="50.1" transform="rotate(-90 79.1 50.1)">PI_SDA</text>
<text x="268.1" y="50.8">ALARM</text>
<text x="268.1" y="53.3">READY</text>
<text x="74.8" y="59.5">TXD</text>
<text x="139.9" y="54.5">GND</text>
<text x="149.9" y="54.5">GND</text>
<text x="159.9" y="54.5">GND</text>
<text x="204.5" y="57">NetLabel281</text>
<text x="268.1" y="55.8">POWER</text>
<text x="13" y="60.7">VCC3V3_AUX</text>
<text x="74.8" y="62">RXD</text>
<text x="85" y="60.7">TXD</text>
<text x="85" y="63.2">RXD</text>
<text x="164.8" y="64.5">GND</text>
<text x="209.7" y="64.5">GND</text>
<text x="83.5" y="70.7">PISHDN</text>
<text x="245.4" y="67">VCC3V3</text>
<text x="255.3" y="67">VCC3V3</text>
<text x="84" y="73.2">PIRDY</text>
<text x="108.2" y="77">VCC3V3</text>
<text x="195.5" y="77">VCC3V3</text>
<text x="27.7" y="79.5">GND</text>
<text x="138.1" y="79.5">VCC3V3</text>
<text x="251.8" y="82">SDA2</text>
<text x="264.1" y="83.2">SDA2</text>
<text x="55.8" y="89.4">VCC3V3</text>
<text x="251.8" y="84.5">SCL2</text>
<text x="263.3" y="88.2">INOKB</text>
<text x="264.3" y="85.7">SCL2</text>
<text x="154.3" y="95.7">TEMP</text>
<text x="251.8" y="91.9">PISHDN</text>
<text x="251.8" y="94.4">TEMP</text>
<text x="263.1" y="93.2">PISHDN</text>
<text x="263.8" y="90.7">DISBL</text>
<text x="264.1" y="95.7">TEMP</text>
<text x="192" y="101.9">C2CK</text>
<text x="197.2" y="96.9">GND</text>
<text x="207.2" y="96.9">GND</text>
<text x="251.8" y="96.9">GPOUT</text>
<text x="251.8" y="99.4">SHDN</text>
<text x="263.3" y="98.2">GPOUT</text>
<text x="263.6" y="100.7">/SHDN</text>
<text x="67.8" y="105.7">RST</text>
<text x="87" y="103.2">BUZZ</text>
<text x="174.3" y="103.2">C2CK</text>
<text x="175" y="105.7">C2D</text>
<text x="192" y="104.4">C2D</text>
<text x="192" y="106.9">C2D#</text>
<text x="251.8" y="106.9">RST</text>
<text x="251.8" y="104.4">EN</text>
<text x="265.3" y="105.7">EN</text>
<text x="50.1" y="111.9">GND</text>
<text x="173.8" y="113.1">PIRDY</text>
<text x="174.5" y="108.2">C2D#</text>
<text x="184.5" y="111.9">PIRDY</text>
<text x="251.8" y="109.4">BUZZ</text>
<text x="251.8" y="111.9">PWR</text>
<text x="263.1" y="113.1">POWER</text>
<text x="264.1" y="110.6">BUZZ</text>
<text x="264.8" y="108.2">RST</text>
<text x="95" y="116.9">GND</text>
<text x="102.5" y="116.9">GND</text>
<text x="110" y="116.9">GND</text>
<text x="139.9" y="114.4">GND</text>
<text x="251.8" y="114.4">READY</text>
<text x="251.8" y="116.9">ALARM</text>
<text x="251.8" y="119.4">CO</text>
<text x="263.1" y="118.1">ALARM</text>
<text x="263.1" y="115.6">READY</text>
<text x="265.3" y="120.6">CO</text>
<text x="18.5" y="126.8">VCC3V3</text>
<text x="29.7" y="126.8">VRTC</text>
<text x="105.7" y="131.8">VCC3V3</text>
<text x="121.2" y="131.8">VCC5V</text>
<text x="207.2" y="126.8">GND</text>
<text x="195.5" y="139.3">VCC1V8</text>
<text x="205.4" y="139.3">VCC1V8</text>
<text x="257.8" y="139.3">VCC1V8</text>
<text x="145.6" y="148">CO</text>
<text x="267.3" y="148">SDA</text>
<text x="20.2" y="154.3">GND</text>
<text x="79.8" y="154.3">RF</text>
<text x="267.3" y="150.5">SCL</text>
<text x="97.5" y="165.5">TXD</text>
<text x="97.5" y="163">RXD</text>
<text x="176.8" y="165.5">C2CK</text>
<text x="177.5" y="168">C2D</text>
<text x="197.2" y="164.3">GND</text>
<text x="207.2" y="164.3">GND</text>
<text x="217.2" y="164.3">GND</text>
<text x="257.1" y="164.3">GND</text>
<text x="177" y="173">C2D#</text>
<text x="122.4" y="174.2">GND</text>
<text x="137.4" y="174.2">GND</text>
<text x="169.8" y="181.7">GND</text>
<text x="30.2" y="189.2">GND</text>
</g>
<g font-size="2.3" fill="#000080">
<text x="54.6" y="26.8">TP10</text>
<text x="54.6" y="29.8">PI3.3V</text>
<text x="167" y="24.6">3x gyro + 3x accelerometer + 3x compass</text>
<text x="177" y="29.6">IC10</text>
<text x="73.3" y="32.1">R17</text>
<text x="73.3" y="34.6">4.7k</text>
<text x="80.8" y="32.1">R18</text>
<text x="80.8" y="34.6">4.7k</text>
<text x="103.3" y="32.1">R19</text>
<text x="103.3" y="34.6">4.7k</text>
<text x="110.7" y="32.1">R20</text>
<text x="110.7" y="34.6">4.7k</text>
<text x="244.9" y="31.8">D3</text>
<text x="244.9" y="34.1">Green</text>
<text x="254.8" y="31.8">D4</text>
<text x="254.8" y="34.1">Green</text>
<text x="264.8" y="31.8">D5</text>
<text x="264.8" y="34.1">Red</text>
<text x="242.9" y="41.8">R22</text>
<text x="252.9" y="41.8">R23</text>
<text x="262.8" y="41.8">R24</text>
<text x="269.3" y="39.6">3x 5 mA</text>
<text x="83.8" y="44.3">Q5A</text>
<text x="83.8" y="46.8">BSS138</text>
<text x="144.6" y="44.5">C26</text>
<text x="144.6" y="47">100n</text>
<text x="154.6" y="44.5">C27</text>
<text x="154.6" y="47">100n</text>
<text x="164.6" y="44.5">C28</text>
<text x="164.6" y="47">100n</text>
<text x="242.9" y="44.1">260</text>
<text x="252.9" y="44.1">260</text>
<text x="262.8" y="44.1">260</text>
<text x="39.9" y="49.5">J2A</text>
<text x="91.3" y="54.3">Q5B</text>
<text x="91.3" y="56.8">BSS138</text>
<text x="177" y="59.5">ICM-20948</text>
<text x="39.9" y="77">Raspberry Pi Zero 2 W</text>
<text x="77" y="77.2">TP11</text>
<text x="224.4" y="74.5">MCU</text>
<text x="250.4" y="74.5">R29</text>
<text x="250.4" y="77">4.7k</text>
<text x="260.3" y="74.5">R30</text>
<text x="260.3" y="77">4.7k</text>
<text x="77" y="79.7">GPIO4</text>
<text x="114.7" y="80.9">BZ1</text>
<text x="219.4" y="79.5">IC12</text>
<text x="105.7" y="87">R25</text>
<text x="105.7" y="89.4">1k</text>
<text x="143.1" y="87">R35</text>
<text x="143.1" y="89.4">100k</text>
<text x="154.3" y="88.7">TP13</text>
<text x="202" y="89.4">C29</text>
<text x="212" y="89.4">C30</text>
<text x="27.4" y="94.4">J2B</text>
<text x="99.7" y="94.4">C44</text>
<text x="114.7" y="95.4">AST0827MW-03TRQ</text>
<text x="154.3" y="92.2">TEMP</text>
<text x="202" y="91.9">1u</text>
<text x="212" y="91.9">100n</text>
<text x="27.4" y="101.9">Raspberry Pi Zero 2 W</text>
<text x="60.8" y="96.9">R21</text>
<text x="60.8" y="99.4">22k</text>
<text x="99.7" y="96.9">1u</text>
<text x="114.5" y="98.4">Q6</text>
<text x="114.5" y="100.9">BSS138</text>
<text x="144.1" y="101.9">BT1B</text>
<text x="105.7" y="106.9">R26</text>
<text x="144.1" y="104.4">ERT-J1VV104G</text>
<text x="42.4" y="108.4">Q1B</text>
<text x="42.4" y="110.4">BSS138</text>
<text x="105.7" y="109.4">22k</text>
<text x="192" y="110.9">R33</text>
<text x="202" y="110.9">R34</text>
<text x="192" y="115.4">1k</text>
<text x="202" y="115.4">1k</text>
<text x="49.9" y="124.3">GNSS receiver</text>
<text x="219.4" y="124.3">EFM8BB10F4G</text>
<text x="42.4" y="129.3">IC9</text>
<text x="127.2" y="139.3">IC13B</text>
<text x="144.4" y="141.1">TP14</text>
<text x="229.4" y="141.8">IC8</text>
<text x="24.9" y="144.3">C25</text>
<text x="24.9" y="146.8">4.7u</text>
<text x="122.2" y="149.8">CO</text>
<text x="144.4" y="144.6">CO</text>
<text x="202" y="154.3">C23</text>
<text x="212" y="154.3">C24</text>
<text x="84.8" y="158.3">R27</text>
<text x="127.2" y="156.8">MICS-4514</text>
<text x="159.6" y="159.3">J5</text>
<text x="202" y="156.8">100n</text>
<text x="212" y="156.8">100n</text>
<text x="229.4" y="159.3">BMP280</text>
<text x="84.8" y="162.8">220</text>
<text x="84.8" y="165.7">R28</text>
<text x="125.7" y="164.3">R31</text>
<text x="125.7" y="166.7">82</text>
<text x="140.6" y="164.3">R32</text>
<text x="140.6" y="166.7">47k</text>
<text x="84.8" y="170.2">220</text>
<text x="159.6" y="179.2">C2</text>
<text x="42.4" y="184.2">CAM-M8</text>
</g>
</svg>
